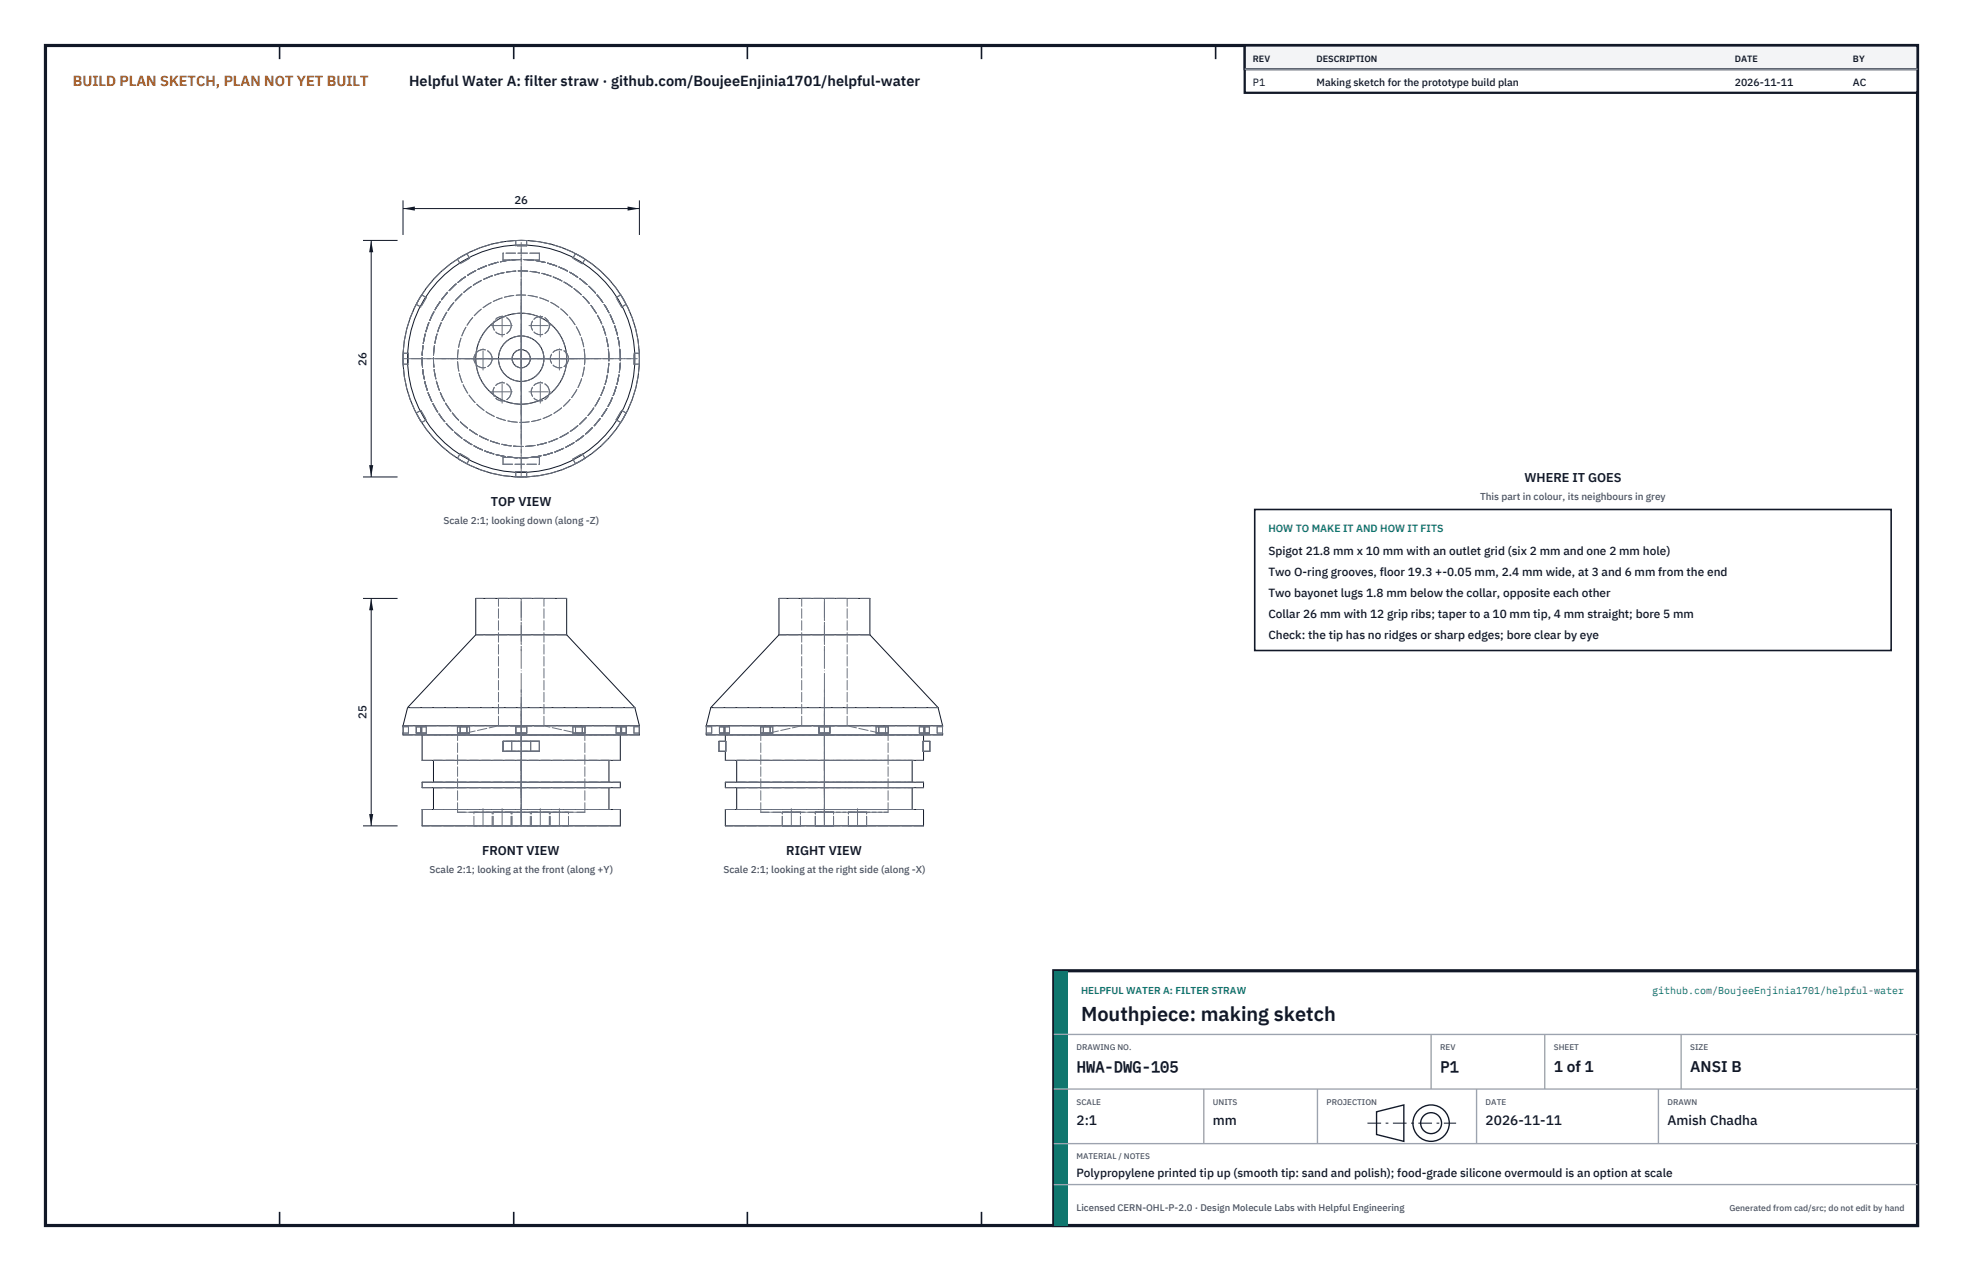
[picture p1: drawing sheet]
<svg xmlns="http://www.w3.org/2000/svg" width="432mm" height="279mm" viewBox="0 0 432 279" stroke-linecap="round" stroke-linejoin="round" font-family="sans-serif">
<path d="M10 10h411.8v259.4h-411.8z" fill="none" stroke="#111827" stroke-width=".7" stroke-linecap="butt"/>
<g fill="none" stroke="#111827" stroke-width=".35">
<path d="M61.5 10v3M113 10v3M164.4 10v3M215.9 10v3M267.4 10v3M318.9 10v3M370.3 10v3M61.5 266.4v3M113 266.4v3M164.4 266.4v3M215.9 266.4v3M267.4 266.4v3"/>
<path d="M318.9 266.4v3M370.3 266.4v3"/>
</g>
<g fill="none" stroke="#111727" stroke-width=".22">
<path d="M104.7 139.5v-7.9h20v7.9M104.7 139.5h20M104.7 139.5l-15 16.1M124.7 139.5l15 16.1M171.4 139.5v-7.9h8.6h11.4v7.9M171.4 139.5h20M171.4 139.5l-15 16.1M191.4 139.5l15 16.1M88.7 159.6v2h52v-2M88.7 159.6h52M89.7 155.6h50M89.7 155.6l-1 4"/>
<path d="M92.8 159.8h-1.2v1.4h1.2M92.8 159.8v1.4M92.8 159.8h-.2v1.4h.2M100.6 159.8h2.1v1.4h-2.1zM101.2 159.8v1.4M113.5 159.8h2.4v1.4h-2.4zM126.6 159.8h2.1v1.4h-2.1zM128.1 159.8v1.4M136.5 159.8h1.2v1.4h-1.2M136.5 159.8h.2v1.4h-.2M136.5 159.8v1.4M139.7 155.6l1 4"/>
<path d="M155.4 159.6v2h52v-2M155.4 159.8h.1M155.4 159.6h52M156.4 155.6h50M156.4 155.6l-1 4M159.5 159.8h-1.2v1.4h1.2M159.5 159.8h-.2v1.4h.2M159.5 159.8v1.4M167.3 159.8h2.1v1.4h-2.1zM167.9 159.8v1.4M180.2 159.8h2.4v1.4h-2.4zM193.3 159.8h2.1v1.4h-2.1z"/>
<path d="M194.8 159.8v1.4M203.2 159.8h1.2v1.4h-1.2M203.2 159.8h.2v1.4h-.2M203.2 159.8v1.4M206.4 155.6l1 4M92.9 178h43.6v3.5h-43.6zM92.9 161.6v5.6h43.6v-5.6M92.9 172h43.6v1.2h-43.6zM95.4 167.2v4.8M95.4 173.2v4.8M110.7 163h8v2.1h-8zM134 167.2v4.8"/>
<path d="M134 173.2v4.8M155.4 161.2h.1M158.2 163h1.4v2.1h-1.4zM159.6 178h43.6v3.5h-43.6zM159.6 172h43.6v1.2h-43.6zM159.6 165.1v2.1h43.6v-2.1M159.6 161.6v1.4M162.1 167.2v4.8M162.1 173.2v4.8M200.7 167.2v4.8M200.7 173.2v4.8M203 163h1.6v2.1h-1.6z"/>
<path d="M203.2 161.6v1.4"/>
<circle cx="114.6" cy="78.8" r="25"/>
<circle cx="114.6" cy="78.9" r="26"/>
<circle cx="114.6" cy="78.8" r="10"/>
<circle cx="114.7" cy="78.9" r="5"/>
<circle cx="114.7" cy="78.9" r="2"/>
</g>
<g fill="none" stroke="#6a7180" stroke-width=".22" stroke-dasharray="2.1 .5">
<path d="M100.6 57l2.1-1.2M101.2 58l-.6-1M103.3 56.8l-.6-1M103.3 56.8l-2.1 1.2M110.7 57.1v-1.4M112.6 57.1h4.1M112.6 57.1h-1.9M113.5 52.9h2.4M113.5 54.1v-1.2M115.9 54.1v-1.2M115.9 54.1h-2.4M118.7 57.1h-2"/>
<path d="M118.7 55.7h-8M118.7 57.1v-1.4M126 56.8l.6-1M126.6 55.8l2.1 1.2M128.1 58l.6-1M128.1 58l-2.1-1.2M89.9 77.7h-1.2M89.9 77.7v2.4M91.6 66.9l1.2-2.1M92.6 67.5l-1-.6M93.8 65.4l-1-.6M93.8 65.4l-1.2 2.1"/>
<path d="M135.5 65.4l1-.6M136.5 64.8l1.2 2.1M136.7 67.5l1-.6M136.7 67.5l-1.2-2.1M139.5 77.7h1.1M140.6 77.7l.1 1.2M140.7 78.9l-.1 1.2M88.7 80.1v-2.4M89.9 80.1h-1.2M92.6 90.2l-1 .6M92.6 90.2l1.2 2.1M92.8 92.9l-1.2-2.1"/>
<path d="M93.8 92.3l-1 .6M101.2 99.7l-.6 1M101.2 99.7l2.1 1.2M128.1 99.7l.6 1M135.5 92.3l1 .6M135.5 92.3l1.2-2.1M136.7 90.2l1 .6M137.7 90.8l-1.2 2.1M139.5 80.1h1.1M139.5 80.1v-2.4M102.7 101.9l-2.1-1.2M103.3 100.9l-.6 1"/>
<path d="M110.7 100.5h1.9M110.7 102.1h8M110.7 100.5v1.6M113.5 103.7v1.1M113.5 103.7h2.4M115.9 104.8h-2.4M115.9 103.7v1.1M116.7 100.5h-4.1M116.7 100.5h2M118.7 100.5v1.6M126 100.9l.6 1M126 100.9l2.1-1.2"/>
<path d="M128.7 100.7l-2.1 1.2M109.7 131.6h10M119.7 131.6h-10M124.7 131.6h-20M124.7 139.5h-20M176.4 131.6h4.9M181.3 131.6h5.1M186.4 131.6h-10M191.4 131.6h-20M191.4 139.5h-20M88.7 159.8h.1M88.7 159.8v1.4"/>
<path d="M89.9 159.8h-1.2M91.6 159.8h1.2M91.6 159.8v1.4M92.6 159.8h-1M92.8 159.8v1.4M92.8 159.8h1M93.8 159.8h-1M93.8 159.8h-1.2M100.6 159.8h2.1M100.6 159.8v1.4M101.2 159.8h-.6M101.2 159.8h2.1"/>
<path d="M102.7 159.8v1.4M103.3 159.8h-.6M103.3 159.8h-2.1M109.7 159.6h10M109.7 159.6l-9 2M109.7 159.6v-28M113.5 159.8h2.4M113.5 159.8v1.4M115.9 159.8v1.4M115.9 159.8h-2.4M119.7 159.6h-10M119.7 159.6v-28"/>
<path d="M126 159.8h.6M126 159.8h2.1M126.6 159.8h2.1M126.6 159.8v1.4M128.1 159.8h.6M128.1 159.8h-2.1M128.7 159.8v1.4M135.5 159.8h1M136.5 159.8h1.2M136.5 159.8v1.4M136.7 159.8h1M136.7 159.8h-1.2"/>
<path d="M137.7 159.8v1.4M139.5 159.8h1.1M139.7 155.6h-50M140.6 159.8h.1M140.6 159.8v1.4M140.7 159.6h-52M155.4 159.8h.1M155.4 159.8v1.4M156.6 159.8h-1.2M158.3 159.8h1.2M158.3 159.8v1.4M159.3 159.8h-1"/>
<path d="M159.5 159.8v1.4M159.5 159.8h1M160.5 159.8h-1M160.5 159.8h-1.2M167.3 159.8h2.1M167.3 159.8v1.4M167.9 159.8h-.6M167.9 159.8h2.1M169.4 159.8v1.4M170 159.8h-.6M170 159.8h-2.1M176.4 159.6h4.9"/>
<path d="M176.4 159.6l-9 2M176.4 159.6v-28M180.2 159.8h2.4M180.2 159.8v1.4M181.3 159.6h5.1M182.6 159.8v1.4M182.6 159.8h-2.4M186.4 159.6h-10M186.4 159.6l9 2M186.4 159.6v-28M192.7 159.8h.6M192.7 159.8h2.1"/>
<path d="M193.3 159.8h2.1M193.3 159.8v1.4M194.8 159.8h.6M194.8 159.8h-2.1M195.4 159.8v1.4M202.2 159.8h1M203.2 159.8h1.2M203.2 159.8v1.4M203.4 159.8h1M203.4 159.8h-1.2M204.4 159.8v1.4M206.2 159.8h1.1"/>
<path d="M206.4 155.6h-50M207.3 159.8h.1M207.3 159.8v1.4M207.4 159.6h-52M88.7 161.2h.1M89.9 161.2h-1.2M89.9 161.2v-1.4M91.6 161.2h1.2M92.6 161.2h-1M92.6 161.2v-1.4M92.8 161.2h1M92.9 178h43.6"/>
<path d="M92.9 173.2h43.6M92.9 172h43.6M92.9 161.6h43.6M92.9 167.2h43.6M93.8 161.2h-1M93.8 161.2h-1.2M93.8 161.2v-1.4M95.4 178h38.6M95.4 173.2h38.6M95.4 172h38.6M95.4 167.2h38.6M100.6 161.2h2.1"/>
<path d="M100.7 178.5h28M100.7 161.6h28M100.7 178.5v-16.9M101.2 161.2h-.6M101.2 161.2v-1.4M101.2 161.2h2.1M103.3 161.2h-.6M103.3 161.2h-2.1M103.3 161.2v-1.4M104.3 178.5h4M108.3 178.5h-4M108.5 178.5h4"/>
<path d="M110.7 165.1v-2.1M110.7 165.1h1.9M110.7 163h1.9M112.5 178.5h-4M112.6 163v2.1M112.6 165.1h4.1M112.6 163h4.1M112.6 163h-1.9M112.6 165.1h-1.9M112.7 178.5h4M113.5 161.2h2.4M113.5 161.2v-1.4"/>
<path d="M115.9 161.2h-2.4M115.9 161.2v-1.4M116.7 178.5h-4M116.7 163v2.1M116.7 165.1h-4.1M116.7 163h-4.1M116.7 163h2M116.7 165.1h2M116.9 178.5h4M118.7 165.1h-2M118.7 165.1h-8M118.7 163h-2"/>
<path d="M118.7 165.1v-2.1M118.7 163h-8M120.9 178.5h-4M121.1 178.5h4M125.1 178.5h-4M126 161.2h.6M126 161.2v-1.4M126 161.2h2.1M126.6 161.2h2.1M128.1 161.2h.6M128.1 161.2h-2.1M128.1 161.2v-1.4"/>
<path d="M128.7 178.5h-28M128.7 161.6h-28M128.7 178.5v-16.9M128.7 161.6l-9-2M134 178h-38.6M134 173.2h-38.6M134 172h-38.6M134 167.2h-38.6M135.5 161.2h1M135.5 161.2v-1.4M136.5 161.6h-43.6M136.5 161.2h1.2"/>
<path d="M136.7 161.2h1M136.7 161.2h-1.2M136.7 161.2v-1.4M139.5 161.2h1.1M139.5 161.2v-1.4M140.6 161.2h.1M140.7 161.6h-52M155.4 161.2h.1M156.6 161.2h-1.2M156.6 161.2v-1.4M158.2 165.1v-2.1M158.3 161.2h1.2"/>
<path d="M159.3 161.2h-1M159.3 161.2v-1.4M159.5 161.2h1M159.6 178h43.6M159.6 173.2h43.6M159.6 172h43.6M159.6 161.6h21.7M159.6 167.2h43.6M159.6 165.1h.1M159.6 163h.1M159.6 163v2.1M159.6 165.1h-1.4"/>
<path d="M159.6 165.1v-2.1M159.6 163h-1.4M160.5 161.2h-1M160.5 161.2h-1.2M160.5 161.2v-1.4M162.1 178h19.2M162.1 173.2h19.2M162.1 172h19.2M162.1 167.2h19.2M167.3 161.2h2.1M167.4 178.5h13.9M167.4 161.6h13.9"/>
<path d="M167.4 178.5v-16.9M167.9 161.2h-.6M167.9 161.2v-1.4M167.9 161.2h2.1M170 161.2h-.6M170 161.2h-2.1M170 161.2v-1.4M172.1 178.5h2M174.1 178.5h2M176.1 178.5h-4M179.4 178.5h1.9M180.2 161.2h2.4"/>
<path d="M180.2 161.2v-1.4M181.3 178.5h14.1M181.3 178.5h2.1M181.3 161.6h14.1M181.3 178h19.4M181.3 173.2h19.4M181.3 172h19.4M181.3 161.6h21.9M181.3 167.2h19.4M182.6 161.2v-1.4M182.6 161.2h-2.4M183.4 178.5h-4"/>
<path d="M186.6 178.5h2M188.6 178.5h2M190.6 178.5h-4M192.7 161.2h.6M192.7 161.2h2.1M192.7 161.2v-1.4M193.3 161.2h2.1M194.8 161.2h.6M194.8 161.2h-2.1M194.8 161.2v-1.4M195.4 178.5h-28M195.4 161.6h-28"/>
<path d="M195.4 178.5v-16.9M200.7 178h-38.6M200.7 173.2h-38.6M200.7 172h-38.6M200.7 167.2h-38.6M202.2 161.2h1M202.2 161.2v-1.4M203 163v2.1M203 165.1h.2M203 163h.2M203 165.1v-2.1M203 165.1h1.6"/>
<path d="M203 163h1.6M203.2 161.6h-43.6M203.2 165.1h-.2M203.2 163h-.2M203.2 161.2h1.2M203.4 161.2h1M203.4 161.2h-1.2M203.4 161.2v-1.4M204.6 165.1v-2.1M206.2 161.2h1.1M206.2 161.2v-1.4M207.3 161.2h.1"/>
<path d="M207.4 161.6h-52M104.3 181.5h4M104.3 181.5v-3M108.3 181.5v-3M108.3 181.5h-4M108.5 181.5h4M108.5 181.5v-3M112.5 181.5v-3M112.5 181.5h-4M112.7 181.5h4M112.7 181.5v-3M116.7 181.5v-3"/>
<path d="M116.7 181.5h-4M116.9 181.5h4M116.9 181.5v-3M120.9 181.5v-3M120.9 181.5h-4M121.1 181.5h4M121.1 181.5v-3M125.1 181.5v-3M125.1 181.5h-4M136.5 181.5h-43.6M172.1 181.5h2M172.1 181.5v-3"/>
<path d="M174.1 181.5h2M176.1 181.5h-4M176.1 181.5v-3M179.4 181.5h1.9M179.4 181.5v-3M181.3 181.5h2.1M183.4 181.5h-4M183.4 181.5v-3M186.6 181.5h2M186.6 181.5v-3M188.6 181.5h2M190.6 181.5h-4"/>
<path d="M190.6 181.5v-3M203.2 181.5h-43.6"/>
<circle cx="106.3" cy="78.9" r="2"/>
<circle cx="110.5" cy="71.6" r="2"/>
<circle cx="114.6" cy="78.9" r="26"/>
<circle cx="114.6" cy="78.8" r="21.8"/>
<circle cx="114.6" cy="78.9" r="19.3"/>
<circle cx="114.6" cy="78.9" r="14"/>
<circle cx="114.6" cy="78.8" r="10"/>
<circle cx="114.7" cy="78.9" r="5"/>
<circle cx="114.7" cy="78.9" r="2"/>
<circle cx="118.9" cy="71.6" r="2"/>
<circle cx="123" cy="78.9" r="2"/>
<circle cx="110.5" cy="86.1" r="2"/>
<circle cx="118.9" cy="86.1" r="2"/>
</g>
<g fill="none" stroke="#6a7180" stroke-width=".22" stroke-dasharray="4.2 .5 0 .5">
<path d="M88.7 78.9h52M90.5 78.9h48.3M97.2 78.9h35M102.2 78.9h25M103.8 78.9h5M107.9 71.6h5.1M108.4 78.9h12.5M110.5 74.1v-5M112.2 78.9h5M116.4 71.6h4.9M118.9 74.1v-5M120.6 78.9h5"/>
<path d="M106.3 81.4v-5M107.9 86.1h5.1M110.5 88.6v-5M114.6 96.4v-35M114.6 91.4v-25M114.6 85.1v-12.5M114.6 81.4v-5M116.4 86.1h4.9M118.9 88.6v-5M123.1 81.4v-5M114.6 104.9v-52M114.6 103v-48.3"/>
<path d="M114.6 131.6v11.4M181.3 131.6v11.4M114.6 154.7v19.3M114.6 151.6v17.9M181.3 154.7v19.3M181.3 151.6v17.9M114.6 171.2v10.3M114.6 167.1v14.4M114.6 165.3v14.5M114.6 162.7v-31.1M114.6 161.1v16.9M181.3 171.2v10.3"/>
<path d="M181.3 167.1v14.4M181.3 165.3v14.5M181.3 162.7v-31.1M181.3 161.1v16.9M106.3 181.5v-3.7M110.5 181.5v-3.7M114.6 181.5v-3.7M114.6 181.5v-25.2M118.9 181.5v-3.7M123.1 181.5v-3.7M174.1 181.5v-3.7M181.3 181.5v-3.7"/>
<path d="M181.3 181.5v-25.2M188.6 181.5v-3.7"/>
</g>
<path d="M88.7 44.1v7.6M88.7 45.9h51.9M140.6 44.1v7.6" fill="none" stroke="#111827" stroke-width=".22"/>
<path d="M88.7 45.9l2.6-.5v.9zM138 45.4v.9l2.6-.4z" fill="#111827"/>
<path d="M79.9 52.9h7.6M81.7 52.9v51.9M79.9 104.8h7.6" fill="none" stroke="#111827" stroke-width=".22"/>
<path d="M81.7 52.9l-.5 2.6h.9zM81.2 102.2h.9l-.4 2.6z" fill="#111827"/>
<path d="M79.9 131.6h7.6M81.7 131.6v49.9M79.9 181.5h7.6" fill="none" stroke="#111827" stroke-width=".22"/>
<path d="M81.7 131.6l-.5 2.6h.9zM81.2 178.9h.9l-.4 2.6z" fill="#111827"/>
<path d="M276 112h140v31h-140z" fill="#fff" stroke="#111827" stroke-width=".35"/>
<path d="M273.8 10h148v10.4h-148z" fill="#fff" stroke="#111827" stroke-width=".5"/>
<path d="M273.8 10h148v5.2h-148z" fill="#f3f4f6" stroke="#111827" stroke-width=".5"/>
<path d="M273.8 15.2h148" fill="none" stroke="#9ca3af" stroke-width=".3"/>
<path d="M231.8 213.4h190v56h-190z" fill="#fff" stroke="#111827" stroke-width=".7" stroke-linecap="butt"/>
<path d="M231.8 213.4h3v56h-3z" fill="#0f766e"/>
<path d="M231.8 227.4h190M231.8 239.4h190M264.8 239.4v12M289.8 239.4v12M314.8 227.4v12M324.8 239.4v12M339.8 227.4v12M364.8 239.4v12M369.8 227.4v12M231.8 251.4h190M231.8 260.4h190" fill="none" stroke="#9ca3af" stroke-width=".3"/>
<g fill="none" stroke="#111827" stroke-width=".3">
<path d="M302.8 244.4l6-1.5v8l-6-1.5z"/>
<circle cx="314.8" cy="246.9" r="4"/>
<circle cx="314.8" cy="246.9" r="2.3"/>
</g>
<path d="M300.8 246.9h19.5" fill="none" stroke="#111827" stroke-width=".22" stroke-dasharray="3 1 .6 1" stroke-linecap="butt"/>
<text font-size="4.4" fill="#111827" x="237.8" y="224.4">Mouthpiece: making sketch</text>
<g font-size="3.4" fill="#111827">
<text x="236.8" y="235.6">HWA-DWG-105</text>
<text x="316.8" y="235.6">P1</text>
<text x="341.8" y="235.6">1 of 1</text>
<text x="371.8" y="235.6">ANSI B</text>
</g>
<text font-size="3.2" fill="#b45309" x="16" y="19">BUILD PLAN SKETCH, PLAN NOT YET BUILT</text>
<text font-size="3.2" fill="#111827" x="90" y="19">Helpful Water A: filter straw · github.com/BoujeeEnjinia1701/helpful-water</text>
<g font-size="3" fill="#111827">
<text x="236.8" y="247.2">2:1</text>
<text x="266.8" y="247.2">mm</text>
<text x="326.8" y="247.2">2026-11-11</text>
<text x="366.8" y="247.2">Amish Chadha</text>
</g>
<g font-size="2.8" fill="#111827">
<text x="335.3" y="106">WHERE IT GOES</text>
<text x="108" y="111.2">TOP VIEW</text>
<text x="106" y="187.9">FRONT VIEW</text>
<text x="173" y="187.9">RIGHT VIEW</text>
</g>
<g font-size="2.6" fill="#111827">
<text x="279" y="122">Spigot 21.8 mm x 10 mm with an outlet grid (six 2 mm and one 2 mm hole)</text>
<text x="279" y="126.6">Two O-ring grooves, floor 19.3 +-0.05 mm, 2.4 mm wide, at 3 and 6 mm from the end</text>
<text x="279" y="131.2">Two bayonet lugs 1.8 mm below the collar, opposite each other</text>
<text x="279" y="135.8">Collar 26 mm with 12 grip ribs; taper to a 10 mm tip, 4 mm straight; bore 5 mm</text>
<text x="279" y="140.4">Check: the tip has no ridges or sharp edges; bore clear by eye</text>
<text x="236.8" y="258.8">Polypropylene printed tip up (smooth tip: sand and polish); food-grade silicone overmould is an option at scale</text>
</g>
<g font-size="2.5" fill="#111827">
<text x="113.1" y="44.8">26</text>
<text x="80.6" y="80.4" transform="rotate(-90 80.6 80.4)">26</text>
<text x="80.6" y="158.1" transform="rotate(-90 80.6 158.1)">25</text>
</g>
<g font-size="2.3" fill="#111827">
<text x="275.6" y="18.8">P1</text>
<text x="289.6" y="18.8">Making sketch for the prototype build plan</text>
<text x="381.6" y="18.8">2026-11-11</text>
<text x="407.6" y="18.8">AC</text>
</g>
<text font-size="2.3" fill="#0f766e" x="279" y="117">HOW TO MAKE IT AND HOW IT FITS</text>
<g font-size="2.2" fill="#4b5563">
<text x="325.6" y="110">This part in colour, its neighbours in grey</text>
<text x="97.6" y="115.2">Scale 2:1; looking down (along -Z)</text>
<text x="94.5" y="191.9">Scale 2:1; looking at the front (along +Y)</text>
<text x="159.1" y="191.9">Scale 2:1; looking at the right side (along -X)</text>
</g>
<g font-size="2.2" fill="#0f766e">
<text x="237.8" y="218.4">HELPFUL WATER A: FILTER STRAW</text>
<text x="363.4" y="218.4">github.com/BoujeeEnjinia1701/helpful-water</text>
</g>
<text font-size="2.1" fill="#4b5563" x="236.8" y="266.2">Licensed CERN-OHL-P-2.0 · Design Molecule Labs with Helpful Engineering</text>
<g font-size="2" fill="#111827">
<text x="275.6" y="13.6">REV</text>
<text x="289.6" y="13.6">DESCRIPTION</text>
<text x="381.6" y="13.6">DATE</text>
<text x="407.6" y="13.6">BY</text>
</g>
<text font-size="1.9" fill="#4b5563" x="380.4" y="266.2">Generated from cad/src; do not edit by hand</text>
<g font-size="1.8" fill="#4b5563">
<text x="236.8" y="230.8">DRAWING NO.</text>
<text x="316.8" y="230.8">REV</text>
<text x="341.8" y="230.8">SHEET</text>
<text x="371.8" y="230.8">SIZE</text>
<text x="236.8" y="242.8">SCALE</text>
<text x="266.8" y="242.8">UNITS</text>
<text x="291.8" y="242.8">PROJECTION</text>
<text x="326.8" y="242.8">DATE</text>
<text x="366.8" y="242.8">DRAWN</text>
<text x="236.8" y="254.8">MATERIAL / NOTES</text>
</g>
</svg>
